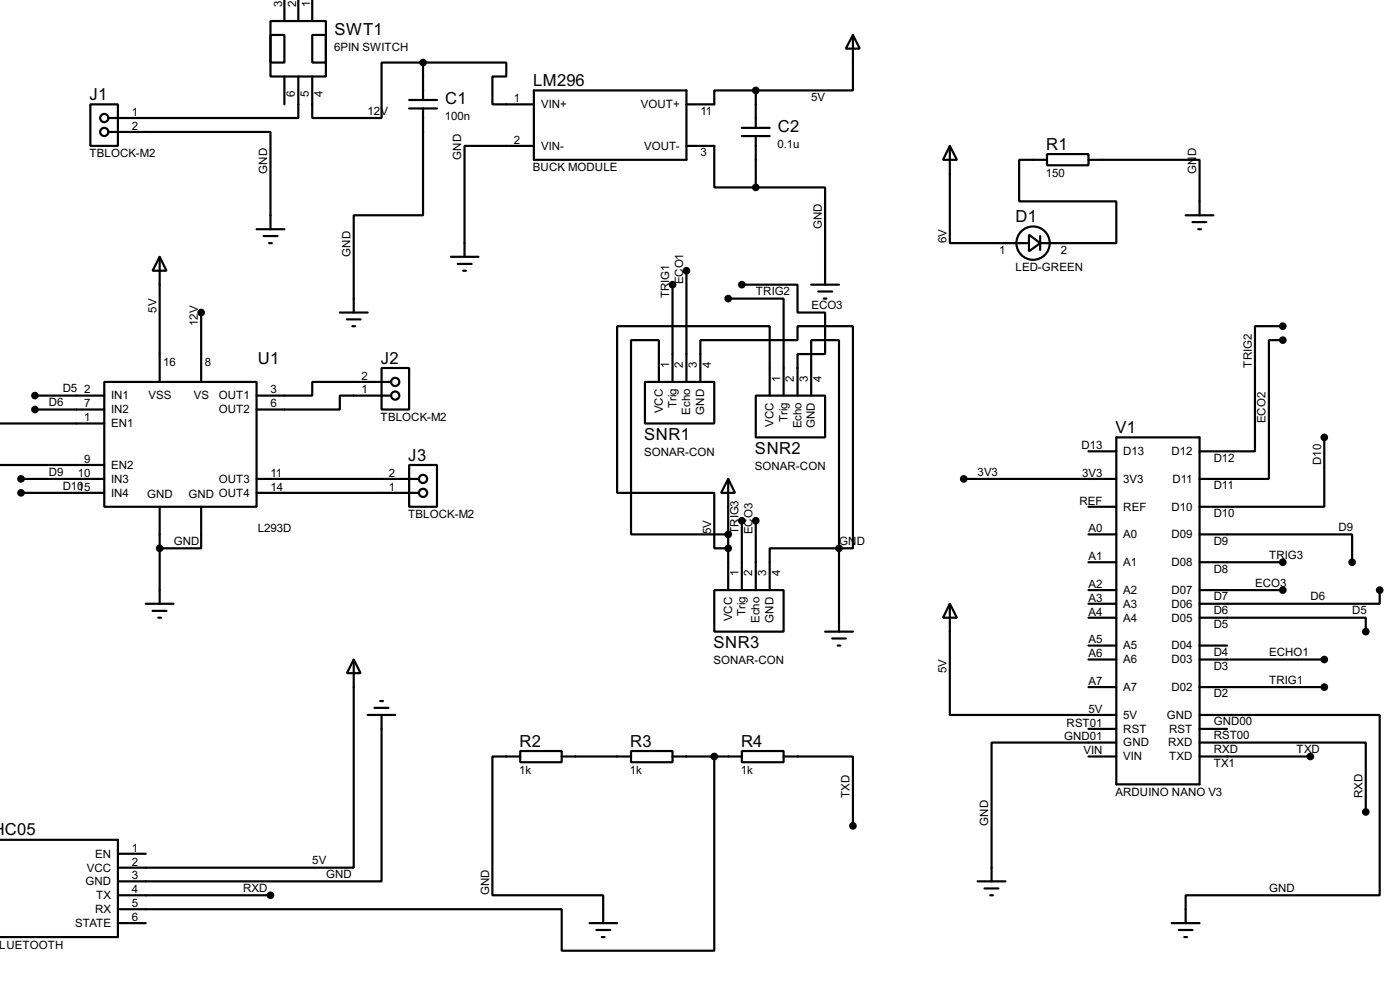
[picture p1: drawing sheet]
<svg xmlns="http://www.w3.org/2000/svg" width="256mm" height="180mm" viewBox="0 0 256 180" stroke-linecap="round" stroke-linejoin="round" font-family="sans-serif">
<g fill="none" stroke="#000" stroke-width=".4">
<path d="M52.1 -.1v4M54.7 -.1v4M57.2 -.1v4M16.6 19.1h5v7.6h-5zM49.6 3.9h10.1v10.1h-10.1zM49.6 6.4h2.5v5.1h-2.5zM52.1 14v5.1M54.7 14v7.6h-34.8M57.2 6.4h2.5v5.1h-2.5zM75 19.9h5.1M75 18.3h5.1M77.5 11.5h15.3v2.5h-2.6v5.1h7.6"/>
<path d="M77.5 19.9v19.5h-12.7v17.8M77.5 11.5h-7.6v10.1h-12.7v-7.6M77.5 11.5v6.8M97.8 16.6h28v12.7h-28zM138.5 16.6h-7.6v2.5h-5.1M138.5 16.6v6.8M156.3 6.4l1.2 2.5h-2.5zM156.3 6.4v10.2h-17.8M19.9 24.2h29.7v17.8M97.8 26.7h-12.7v20.3M125.8 26.7h5.1v7.6h7.6M135.9 24.9h5.1"/>
<path d="M135.9 23.4h5.1M138.5 34.3h12.7v17.8M138.5 24.9v9.4M174 26.7l1.3 2.6h-2.5zM174 26.7v17.8h14.5M191.8 28.2h7.6v2.1h-7.6zM191.8 29.3h-5.1v7.6h17.8v7.6h-13.9M199.4 29.3h20.4v10.1M217.2 39.4h5.1M29.3 47l1.2 2.6h-2.5zM29.3 47v22.9M36.9 57.2v12.7"/>
<path d="M47 42h5.1M48.3 43.2h2.6M49.3 44.5h.5M62.3 57.2h5.1M63.6 58.5h2.5M64.6 59.7h.5M82.6 47h5.1M83.9 48.3h2.5M84.9 49.6h.5M123.2 52.1v17.8M125.8 49.6v20.3M133.4 54.7h10.2v17.7"/>
<path d="M135.9 52.1h10.2v5.1h5.1v7.6h-5.1v7.6M148.6 52.1h5.1M149.9 53.4h2.6M150.9 54.7h.5M188.5 43l2.1 1.5-2.1 1.5zM190.6 43.2v2.6M218.5 40.7h2.5M219.5 42h.5M235 59.7h-5.1v22.9h-10.1M-.1 77.5h19.2M6.4 72.4h12.7M6.4 75h12.7"/>
<path d="M19.1 69.9h27.9v22.9h-27.9zM69.9 67.4h5.1v7.6h-5.1zM71.7 69.9h-14.5v2.5h-10.2M71.7 72.4h-9.4v2.6h-15.3M118.2 69.9h12.7v7.6h-12.7zM120.7 69.9v-7.6h-5.1v35.5h17.8M128.3 69.9v-7.6h17.8v-2.6h10.2v40.7h-2.6M138.5 72.4h12.7v7.7h-12.7zM141 72.4v-12.7h-27.9v30.5h17.8v10.2h2.5M148.6 72.4v-10.1h5.1v38.1M235 62.3h-2.5v25.4h-12.7M-.1 85.1h19.2"/>
<path d="M3.9 87.7h15.2M3.9 90.2h15.2M29.3 92.8v17.7M36.9 92.8v7.6h-7.6M47 87.7h29.8M47 90.2h29.8M75 85.1h5.1v7.7h-5.1zM133.4 87.7l1.3 2.5h-2.6zM133.4 87.7v20.3M135.9 95.3v12.7M138.5 95.3v12.7M176.6 87.7h27.9"/>
<path d="M199.4 82.6h5.1M199.4 92.8h5.1M199.4 97.8h5.1M204.5 80.1h15.3v63.5h-15.3zM219.8 97.8h27.9v5.1M242.6 80.1v12.7h-22.8M26.7 110.5h5.1M28 111.8h2.5M29 113.1h.5M130.9 108h12.7v7.6h-12.7zM151.2 115.6h5.1M152.5 116.9h2.5"/>
<path d="M153.5 118.2h.5M153.7 100.4h-12.7v7.6M153.7 100.4v15.2M174 110.5l1.3 2.6h-2.5zM174 110.5v20.4h30.5M199.4 102.9h5.1M199.4 108h5.1M199.4 110.5h5.1M199.4 113.1h5.1M199.4 118.2h5.1M219.8 113.1h30.4v2.5M219.8 102.9h15.2"/>
<path d="M219.8 108h15.2M219.8 118.2h5M252.8 108v2.5h-33M64.8 120.7l1.3 2.5h-2.5zM64.8 120.7v38.1h-43.2M67.4 130.9h5M68.6 129.6h2.6M69.7 128.3h.5M69.9 130.9v30.4h-48.3M95.3 137.5h7.6v2h-7.6zM95.3 138.5h-5.1v25.4h20.3v5.1M102.9 138.5h12.7"/>
<path d="M115.6 137.5h7.6v2h-7.6zM123.2 138.5h12.7M130.9 138.5v35.5h-28v-7.6h-81.3M135.9 137.5h7.7v2h-7.7zM143.6 138.5h12.7v12.7M199.4 138.5h5.1M199.4 125.8h5.1M199.4 120.7h5.1M199.4 133.4h5.1M204.5 135.9h-22.8v25.4M219.8 135.9h30.4v12.7M219.8 130.9h33v33h-35.6v5.1"/>
<path d="M219.8 138.5h20.3M219.8 125.8h22.8M219.8 120.7h22.8M219.8 133.4h5M-.1 153.7h21.7v17.8h-21.7M21.6 156.3h5.1M21.6 163.9h28M21.6 169h5.1M108 169h5.1M109.3 170.2h2.5M110.3 171.5h.5M179.1 161.3h5.1"/>
<path d="M180.4 162.6h2.5M181.4 163.9h.5M214.7 169h5.1M216 170.2h2.5M217 171.5h.5"/>
<circle cx="19.1" cy="21.6" r=".75"/>
<circle cx="19.1" cy="24.2" r=".75"/>
<circle cx="189.2" cy="44.5" r="3.1"/>
<circle cx="72.4" cy="72.4" r=".75"/>
<circle cx="72.4" cy="69.9" r=".75"/>
<circle cx="77.5" cy="90.2" r=".75"/>
<circle cx="77.5" cy="87.7" r=".75"/>
</g>
<g fill="#000" stroke="#000" stroke-width=".4">
<circle cx="77.5" cy="11.5" r=".5"/>
<circle cx="138.4" cy="16.6" r=".5"/>
<circle cx="138.4" cy="34.3" r=".5"/>
<circle cx="36.8" cy="57.2" r=".5"/>
<circle cx="123.2" cy="52.1" r=".5"/>
<circle cx="125.7" cy="49.6" r=".5"/>
<circle cx="133.4" cy="54.7" r=".5"/>
<circle cx="135.9" cy="52.1" r=".5"/>
<circle cx="235" cy="59.7" r=".5"/>
<circle cx="6.4" cy="72.4" r=".5"/>
<circle cx="6.4" cy="75" r=".5"/>
<circle cx="235" cy="62.3" r=".5"/>
<circle cx="3.8" cy="87.7" r=".5"/>
<circle cx="3.8" cy="90.2" r=".5"/>
<circle cx="133.4" cy="97.8" r=".5"/>
<circle cx="135.9" cy="95.3" r=".5"/>
<circle cx="138.4" cy="95.3" r=".5"/>
<circle cx="176.5" cy="87.7" r=".5"/>
<circle cx="242.6" cy="80.1" r=".5"/>
<circle cx="29.2" cy="100.4" r=".5"/>
<circle cx="133.4" cy="100.4" r=".5"/>
<circle cx="153.7" cy="100.4" r=".5"/>
<circle cx="235" cy="102.9" r=".5"/>
<circle cx="235" cy="108" r=".5"/>
<circle cx="247.7" cy="102.9" r=".5"/>
<circle cx="250.2" cy="115.6" r=".5"/>
<circle cx="252.7" cy="108" r=".5"/>
<circle cx="130.8" cy="138.5" r=".5"/>
<circle cx="240" cy="138.5" r=".5"/>
<circle cx="242.6" cy="120.7" r=".5"/>
<circle cx="242.6" cy="125.8" r=".5"/>
<circle cx="156.2" cy="151.2" r=".5"/>
<circle cx="250.2" cy="148.6" r=".5"/>
<circle cx="49.5" cy="163.9" r=".5"/>
</g>
<g font-size="3.4">
<text x="61.3" y="6.4">SWT1</text>
<text x="97.7" y="15.7">LM296</text>
<text x="16.4" y="18.3">J1</text>
<text x="81.6" y="19.1">C1</text>
<text x="142.5" y="24.2">C2</text>
<text x="191.7" y="27.4">R1</text>
<text x="186.1" y="40.7">D1</text>
<text x="47.3" y="66.6">U1</text>
<text x="69.8" y="66.6">J2</text>
<text x="118" y="80.4">SNR1</text>
<text x="138.3" y="83">SNR2</text>
<text x="204.4" y="79.3">V1</text>
<text x="74.8" y="84.3">J3</text>
<text x="130.7" y="118.6">SNR3</text>
<text x="95.2" y="136.7">R2</text>
<text x="115.5" y="136.7">R3</text>
<text x="135.8" y="136.7">R4</text>
<text x=".9" y="152.9">C05</text>
</g>
<g font-size="2.4">
<text x="51.7" y="1.3" transform="rotate(-90 51.7 1.3)">3</text>
<text x="54.3" y="1.3" transform="rotate(-90 54.3 1.3)">2</text>
<text x="56.8" y="1.3" transform="rotate(-90 56.8 1.3)">1</text>
<text x="61.2" y="9.3">6PIN SWITCH</text>
<text x="54" y="17.7" transform="rotate(-90 54 17.7)">6</text>
<text x="56.6" y="17.7" transform="rotate(-90 56.6 17.7)">5</text>
<text x="59.1" y="17.7" transform="rotate(-90 59.1 17.7)">4</text>
<text x="24.2" y="23.8">2</text>
<text x="24.2" y="21.2">1</text>
<text x="67.4" y="21">12V</text>
<text x="81.5" y="22">100n</text>
<text x="94.2" y="18.7">1</text>
<text x="99.1" y="19.8">VIN+</text>
<text x="117.4" y="19.8">VOUT+</text>
<text x="128.3" y="21">11</text>
<text x="148.6" y="18.5">5V</text>
<text x="16.4" y="28.8">TBLOCK-M2</text>
<text x="84.5" y="29.2" transform="rotate(-90 84.5 29.2)">GND</text>
<text x="94.2" y="26.3">2</text>
<text x="99.1" y="27.4">VIN-</text>
<text x="118" y="27.4">VOUT-</text>
<text x="128.3" y="28.6">3</text>
<text x="142.5" y="27.2">0.1u</text>
<text x="219.1" y="28.6" transform="rotate(-90 219.1 28.6)">D</text>
<text x="49" y="31.8" transform="rotate(-90 49 31.8)">GND</text>
<text x="97.6" y="31.4">BUCK MODULE</text>
<text x="191.6" y="32.4">150</text>
<text x="219.1" y="31.8" transform="rotate(-90 219.1 31.8)">GN</text>
<text x="150.6" y="41.9" transform="rotate(-90 150.6 41.9)">GND</text>
<text x="64.2" y="47" transform="rotate(-90 64.2 47)">GND</text>
<text x="173.4" y="44.5" transform="rotate(-90 173.4 44.5)">6V</text>
<text x="183.1" y="46.4">1</text>
<text x="194.4" y="46.4">2</text>
<text x="125.2" y="52.1" transform="rotate(-90 125.2 52.1)">ECO1</text>
<text x="186" y="49.7">LED-GREEN</text>
<text x="28.7" y="57.2" transform="rotate(-90 28.7 57.2)">5V</text>
<text x="36.2" y="59.7" transform="rotate(-90 36.2 59.7)">12V</text>
<text x="122.6" y="54.6" transform="rotate(-90 122.6 54.6)">TRIG1</text>
<text x="138.5" y="54">TRIG2</text>
<text x="148.6" y="56.6">ECO3</text>
<text x="11.5" y="71.8">D5</text>
<text x="15.4" y="72">2</text>
<text x="29.9" y="67">16</text>
<text x="37.5" y="67">8</text>
<text x="49.6" y="72">3</text>
<text x="66.2" y="69.5">2</text>
<text x="66.2" y="72">1</text>
<text x="122.6" y="67.4" transform="rotate(-90 122.6 67.4)">1</text>
<text x="125.1" y="67.4" transform="rotate(-90 125.1 67.4)">2</text>
<text x="127.7" y="67.4" transform="rotate(-90 127.7 67.4)">3</text>
<text x="130.2" y="67.3" transform="rotate(-90 130.2 67.3)">4</text>
<text x="142.9" y="69.9" transform="rotate(-90 142.9 69.9)">1</text>
<text x="145.5" y="69.9" transform="rotate(-90 145.5 69.9)">2</text>
<text x="148" y="69.9" transform="rotate(-90 148 69.9)">3</text>
<text x="150.5" y="69.9" transform="rotate(-90 150.5 69.9)">4</text>
<text x="229.3" y="67.3" transform="rotate(-90 229.3 67.3)">TRIG2</text>
<text x="8.9" y="74.4">D6</text>
<text x="15.4" y="74.6">7</text>
<text x="15.4" y="77.1">1</text>
<text x="20.4" y="73.1">IN1</text>
<text x="20.4" y="75.7">IN2</text>
<text x="27.2" y="73">VSS</text>
<text x="35.5" y="73">VS</text>
<text x="40.1" y="73.1">OUT1</text>
<text x="40.1" y="75.7">OUT2</text>
<text x="49.6" y="74.6">6</text>
<text x="69.7" y="77.1">TBLOCK-M2</text>
<text x="121.4" y="75.6" transform="rotate(-90 121.4 75.6)">VCC</text>
<text x="123.9" y="74.7" transform="rotate(-90 123.9 74.7)">Trig</text>
<text x="126.5" y="75.9" transform="rotate(-90 126.5 75.9)">Echo</text>
<text x="129" y="75.9" transform="rotate(-90 129 75.9)">GND</text>
<text x="144.3" y="77.2" transform="rotate(-90 144.3 77.2)">Trig</text>
<text x="231.9" y="77.5" transform="rotate(-90 231.9 77.5)">ECO2</text>
<text x="20.4" y="78.2">EN1</text>
<text x="118" y="83.4">SONAR-CON</text>
<text x="141.7" y="78.2" transform="rotate(-90 141.7 78.2)">VCC</text>
<text x="146.8" y="78.4" transform="rotate(-90 146.8 78.4)">Echo</text>
<text x="149.3" y="78.4" transform="rotate(-90 149.3 78.4)">GND</text>
<text x="198.1" y="82.2">D13</text>
<text x="205.8" y="83.3">D13</text>
<text x="214.6" y="83.3">D12</text>
<text x="8.9" y="87.1">D9</text>
<text x="11.5" y="89.6">D10</text>
<text x="14.3" y="87.3">10</text>
<text x="14.3" y="89.8">15</text>
<text x="15.4" y="84.7">9</text>
<text x="20.4" y="88.4">IN3</text>
<text x="20.4" y="85.8">EN2</text>
<text x="40.1" y="88.4">OUT3</text>
<text x="49.6" y="87.3">11</text>
<text x="49.6" y="89.8">14</text>
<text x="71.3" y="87.3">2</text>
<text x="71.3" y="89.8">1</text>
<text x="138.3" y="86">SONAR-CON</text>
<text x="179.1" y="87.1">3V3</text>
<text x="198.3" y="87.3">3V3</text>
<text x="205.8" y="88.4">3V3</text>
<text x="214.8" y="88.4">D11</text>
<text x="222.3" y="84.5">D12</text>
<text x="222.3" y="89.6">D11</text>
<text x="242" y="85.1" transform="rotate(-90 242 85.1)">D10</text>
<text x="20.4" y="90.9">IN4</text>
<text x="26.9" y="91.1">GND</text>
<text x="34.5" y="91.1">GND OUT4</text>
<text x="74.8" y="94.9">TBLOCK-M2</text>
<text x="197.7" y="92.4">REF</text>
<text x="205.8" y="93.5">REF</text>
<text x="214.6" y="93.5">D10</text>
<text x="222.3" y="94.7">D10</text>
<text x="31.8" y="99.8">GND</text>
<text x="47.2" y="97.4">L293D</text>
<text x="130.3" y="97.8" transform="rotate(-90 130.3 97.8)">5V</text>
<text x="135.3" y="97.8" transform="rotate(-90 135.3 97.8)">TRIG3</text>
<text x="137.9" y="97.8" transform="rotate(-90 137.9 97.8)">ECO3</text>
<text x="153.7" y="99.8">GN</text>
<text x="156.9" y="99.8">D</text>
<text x="199.4" y="97.4">A0</text>
<text x="205.8" y="98.5">A0</text>
<text x="214.6" y="98.5">D09</text>
<text x="222.3" y="99.7">D9</text>
<text x="245.2" y="97.2">D9</text>
<text x="135.3" y="105.5" transform="rotate(-90 135.3 105.5)">1</text>
<text x="137.8" y="105.5" transform="rotate(-90 137.8 105.5)">2</text>
<text x="140.4" y="105.5" transform="rotate(-90 140.4 105.5)">3</text>
<text x="142.9" y="105.5" transform="rotate(-90 142.9 105.5)">4</text>
<text x="199.4" y="107.6">A2</text>
<text x="199.4" y="102.5">A1</text>
<text x="205.8" y="103.6">A1</text>
<text x="214.6" y="103.6">D08</text>
<text x="222.3" y="104.8">D8</text>
<text x="229.9" y="107.4">ECO3</text>
<text x="232.5" y="102.3">TRIG3</text>
<text x="134.1" y="113.7" transform="rotate(-90 134.1 113.7)">VCC</text>
<text x="136.6" y="112.8" transform="rotate(-90 136.6 112.8)">Trig</text>
<text x="139.2" y="114" transform="rotate(-90 139.2 114)">Echo</text>
<text x="141.7" y="114" transform="rotate(-90 141.7 114)">GND</text>
<text x="199.4" y="112.7">A4</text>
<text x="199.4" y="110.1">A3</text>
<text x="205.8" y="113.8">A4</text>
<text x="205.8" y="111.2">A3</text>
<text x="205.8" y="108.7">A2</text>
<text x="214.6" y="108.7">D07</text>
<text x="214.6" y="111.2">D06</text>
<text x="214.6" y="113.8">D05</text>
<text x="222.3" y="109.9">D7</text>
<text x="222.3" y="112.4">D6</text>
<text x="240.1" y="109.9">D6</text>
<text x="247.7" y="112.5">D5</text>
<text x="199.4" y="117.8">A5</text>
<text x="205.8" y="118.9">A5</text>
<text x="214.6" y="118.9">D04</text>
<text x="222.3" y="115">D5</text>
<text x="130.7" y="121.5">SONAR-CON</text>
<text x="173.4" y="123.2" transform="rotate(-90 173.4 123.2)">5V</text>
<text x="199.4" y="125.4">A7</text>
<text x="199.4" y="120.3">A6</text>
<text x="205.8" y="121.4">A6</text>
<text x="214.6" y="121.4">D03</text>
<text x="222.3" y="120.1">D4</text>
<text x="222.3" y="122.6">D3</text>
<text x="232.5" y="125.2">TRIG1</text>
<text x="232.5" y="120.1">ECHO1</text>
<text x="199.4" y="130.5">5V</text>
<text x="205.8" y="131.6">5V</text>
<text x="205.8" y="126.5">A7</text>
<text x="213.7" y="131.6">GND</text>
<text x="214.6" y="126.5">D02</text>
<text x="222.3" y="127.7">D2</text>
<text x="194.9" y="135.5">GND01</text>
<text x="195.4" y="133">RST01</text>
<text x="205.8" y="136.6">GND</text>
<text x="205.8" y="134.1">RST</text>
<text x="214" y="136.6">RXD</text>
<text x="214.2" y="134.1">RST</text>
<text x="222.3" y="132.8">GND00</text>
<text x="222.3" y="135.3">RST00</text>
<text x="222.3" y="137.8">RXD</text>
<text x="237.5" y="137.9">TXD</text>
<text x="95.1" y="141.6">1k</text>
<text x="115.4" y="141.6">1k</text>
<text x="135.7" y="141.6">1k</text>
<text x="198.5" y="138.1">VIN</text>
<text x="205.8" y="139.2">VIN</text>
<text x="214.2" y="139.2">TXD</text>
<text x="222.3" y="140.4">TX1</text>
<text x="155.7" y="146.1" transform="rotate(-90 155.7 146.1)">TXD</text>
<text x="204.3" y="145.7">ARDUINO NANO V3</text>
<text x="249.6" y="146.1" transform="rotate(-90 249.6 146.1)">RXD</text>
<text x="24.2" y="155.9">1</text>
<text x="181.1" y="151.1" transform="rotate(-90 181.1 151.1)">GND</text>
<text x="15.9" y="159.5">VCC</text>
<text x="17.4" y="157">EN</text>
<text x="24.2" y="158.4">2</text>
<text x="24.2" y="160.9">3</text>
<text x="57.2" y="158.2">5V</text>
<text x="59.7" y="160.7">GND</text>
<text x="15.6" y="162">GND</text>
<text x="17.4" y="167.1">RX</text>
<text x="17.6" y="164.6">TX</text>
<text x="24.2" y="163.5">4</text>
<text x="24.2" y="166">5</text>
<text x="44.5" y="163.3">RXD</text>
<text x="89.6" y="163.8" transform="rotate(-90 89.6 163.8)">GND</text>
<text x="232.5" y="163.3">GND</text>
<text x="0" y="173.6">LUETOOTH</text>
<text x="13.8" y="169.7">STATE</text>
<text x="24.2" y="168.6">6</text>
</g>
</svg>
